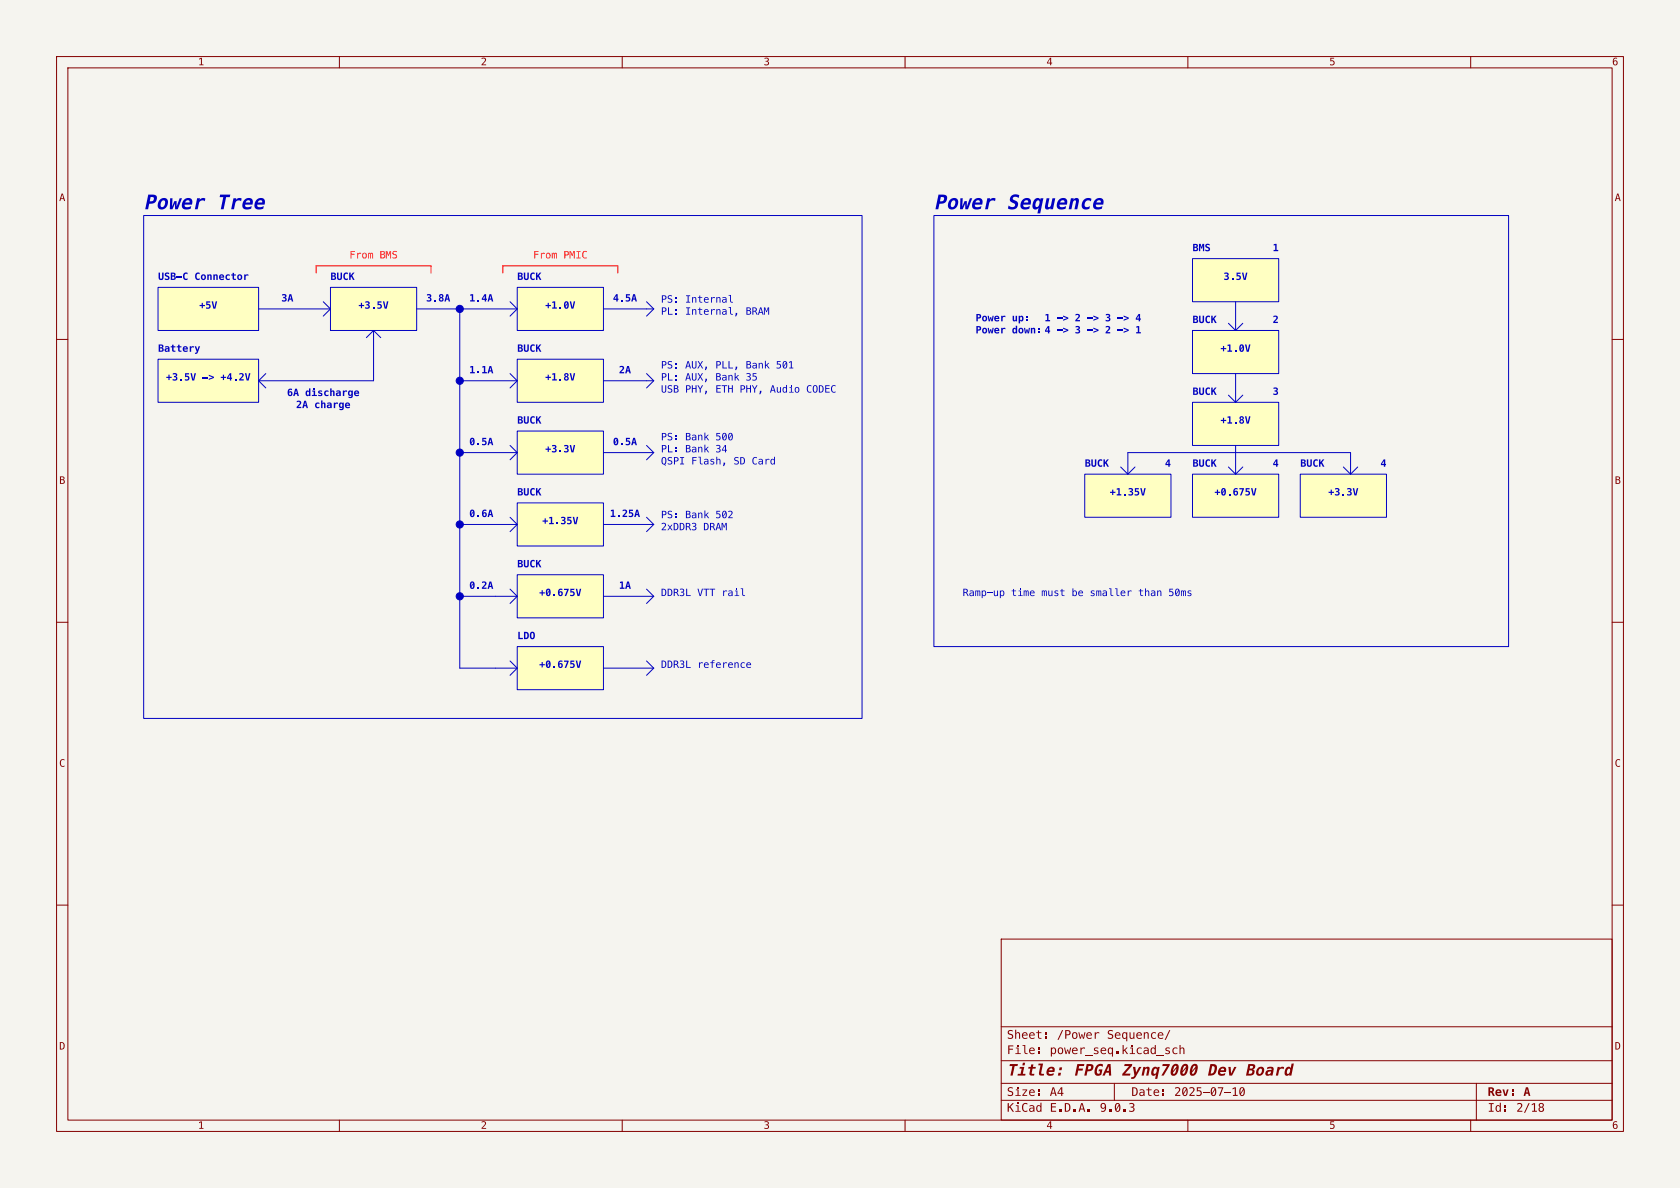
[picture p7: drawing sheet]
<svg xmlns="http://www.w3.org/2000/svg" width="297mm" height="210mm" viewBox="0 0 297 210" stroke-linecap="round" stroke-linejoin="round" font-family="sans-serif">
<path d="M0 0h297v210h-297z" fill="#f5f4ef" stroke="#f5f4ef" stroke-width=".18"/>
<g fill="none" stroke="#840000" stroke-width=".18">
<path d="M10 10h277v190h-277zM12 12h273v186h-273zM60 10v2M110 10v2M160 10v2M210 10v2M260 10v2M10 60h2M285 60h2M10 110h2M285 110h2M10 160h2"/>
<path d="M177 166h108v32h-108zM285 160h2M60 198v2M110 198v2M160 198v2M210 198v2M260 198v2"/>
</g>
<g fill="#840000">
<path d="M205.5 192.6h.3v.4h-.3z"/>
<path d="M205.5 193.4h.3v.3h-.3z"/>
<path d="M219.3 192.3l.1-.1a.56 .56 0 0 1 .6 .2 .56 .56 0 0 1 .1 .6 .53 .53 0 0 1-.2 .7 .53 .53 0 0 1-.7-.1v-.2h.2a.29 .29 0 0 0 .4 .1 .29 .29 0 0 0 .1-.4l-.1-.4-.4 .7h-.2l-.1-.4h.2v.2l.5-.7a.29 .29 0 0 0-.4-.1 .29 .29 0 0 0-.1 .4v.2h-.2z"/>
</g>
<path d="M177 194.5h108" fill="none" stroke="#840000" stroke-width=".18"/>
<g fill="#840000">
<path d="M192.3 196.1h.4v.4h-.4z"/>
<path d="M199.7 195h.2a.41 .41 0 0 1 .6 .1 .41 .41 0 0 1-.2 .6 .47 .47 0 0 1 .2 .7 .47 .47 0 0 1-.7 .1h-.2v-.2l.2 .1a.34 .34 0 0 0 .6-.3 .34 .34 0 0 0-.5-.3v-.2a.29 .29 0 0 0 .4 0 .29 .29 0 0 0 0-.4 .29 .29 0 0 0-.4 0h-.2z"/>
</g>
<path d="M177 191.5h108" fill="none" stroke="#840000" stroke-width=".18"/>
<g fill="#840000">
<path d="M183.5 192.6h.3v.4h-.3z"/>
<path d="M183.5 193.4h.3v.3h-.3z"/>
<path d="M266 195.4h.3v.4h-.3z"/>
<path d="M266 196.2h.3v.3h-.3z"/>
<path d="M272.1 195.1a.43 .43 0 0 1 .7 0 .43 .43 0 0 1-.1 .6 .47 .47 0 0 1 0 .9 .47 .47 0 0 1-.7-.5h.2a.3 .3 0 0 0 .4 .2 .3 .3 0 0 0 .1-.4 .3 .3 0 0 0-.5 .1l-.2 .1 .1-.2 .2-.2-.3-.3h.2a.26 .26 0 0 0 .4 .2 .26 .26 0 0 0 0-.4 .26 .26 0 0 0-.4 .1l-.2 .1z"/>
</g>
<path d="M177 187.5h108" fill="none" stroke="#840000" stroke-width=".18"/>
<g fill="#840000">
<path d="M180.8 187.9h.4l-.1 .4h-.4z"/>
<path d="M185.3 188.8a.64 .64 0 0 1 .9-.2 .64 .64 0 0 1 .2 .9h-1a.37 .37 0 0 0 .2 .4 .37 .37 0 0 0 .4-.1l.3-.1-.1 .4h-.1a.69 .69 0 0 1-.9 0 .69 .69 0 0 1-.1-.9h1a.31 .31 0 0 0-.3-.3 .31 .31 0 0 0-.3 .3h-.4z"/>
<path d="M187.3 188.7h.5l-.1 .5h-.5z"/>
<path d="M187.1 189.6h.5l-.1 .5h-.5z"/>
<path d="M182.1 185.3a.5 .5 0 0 1 .6-.1 .5 .5 0 0 1 .2 .6h-.8a.43 .43 0 0 0 .3 .4 .43 .43 0 0 0 .5-.1v.2l-.4 .1a.56 .56 0 0 1-.6-.8h.9a.31 .31 0 0 0-.4-.3 .31 .31 0 0 0-.3 .3h-.2z"/>
<path d="M183.5 185.2h.3v.4h-.3z"/>
<path d="M183.5 186h.3v.3h-.3z"/>
<path d="M206.1 185.2h.7v.2h-.5v.2a.42 .42 0 0 1 .5 .3 .42 .42 0 0 1-.3 .5 .42 .42 0 0 1-.5-.3h.6v-.1l-.2-.2a.33 .33 0 0 1-.4-.2 .33 .33 0 0 1 .1-.4z"/>
<path d="M207.4 185.3l.1-.1a.38 .38 0 0 1 .6 .2 .42 .42 0 0 0-.5 .1 .42 .42 0 0 0 0 .5 .42 .42 0 0 0 .5 .1 .4 .4 0 0 1-.6 .2 .69 .69 0 0 1-.1-1z"/>
<path d="M208.5 184.7h.2v.7l.3-.2a.36 .36 0 0 1 .4 .4v.7h-.2v-.7a.26 .26 0 0 0-.3-.3 .26 .26 0 0 0-.2 .4v.6h-.2z"/>
</g>
<path d="M177 181.5h108" fill="none" stroke="#840000" stroke-width=".18"/>
<g fill="#840000">
<path d="M184.8 182.5h.3v.4h-.3z"/>
<path d="M184.8 183.3h.3v.3h-.3z"/>
<path d="M193.5 182.5h.2v.2l.2-.2h.4v.2l-.2-.1a.36 .36 0 0 0-.4 .5v.5h-.2z"/>
<path d="M206.7 182.1h.2l-.8 1.7h-.2z"/>
</g>
<path d="M197 191.5v3M261 191.5v6.5" fill="none" stroke="#840000" stroke-width=".18"/>
<g fill="#ffffc2">
<path d="M210.8 71.1h15.3v7.6h-15.3z"/>
<path d="M210.8 83.8h15.3v7.6h-15.3z"/>
<path d="M191.8 83.8h15.2v7.6h-15.2z"/>
<path d="M229.9 83.8h15.2v7.6h-15.2z"/>
<path d="M27.9 50.8h17.8v7.6h-17.8z"/>
<path d="M91.4 76.2h15.3v7.6h-15.3z"/>
<path d="M91.4 63.5h15.3v7.6h-15.3z"/>
<path d="M58.4 50.8h15.3v7.6h-15.3z"/>
<path d="M91.4 114.3h15.3v7.6h-15.3z"/>
<path d="M210.8 58.4h15.3v7.6h-15.3z"/>
<path d="M210.8 45.7h15.3v7.6h-15.3z"/>
<path d="M91.4 50.8h15.3v7.6h-15.3z"/>
<path d="M91.4 88.9h15.3v7.6h-15.3z"/>
<path d="M91.4 101.6h15.3v7.6h-15.3z"/>
<path d="M27.9 63.5h17.8v7.6h-17.8z"/>
</g>
<g fill="none" stroke="#0000c2" stroke-width=".18">
<path d="M45.7 54.6h12.7M57.1 53.3l1.3 1.3M58.4 54.6l-1.3 1.3M66 58.4v8.9h-20.3M66 58.4l1.3 1.3M66 58.4l-1.2 1.3M73.7 54.6h17.7M81.3 54.6v63.5h10.1M90.2 53.3l1.2 1.3M91.4 54.6l-1.2 1.3M106.7 54.6h8.9M114.3 53.3l1.3 1.3"/>
<path d="M115.6 54.6l-1.3 1.3M217.2 57.2l1.2 1.2M218.4 53.3v5.1M219.7 57.2l-1.3 1.2M45.7 67.3l1.3 1.3M47 66l-1.3 1.3M81.3 67.3h10.1M90.2 78.7l1.2 1.3M90.2 66l1.2 1.3M91.4 67.3l-1.2 1.3M106.7 67.3h8.9M114.3 66l1.3 1.3"/>
<path d="M114.3 78.7l1.3 1.3M115.6 67.3l-1.3 1.3M217.2 69.9l1.2 1.2M218.4 66v5.1M218.4 78.7v5.1M219.7 69.9l-1.3 1.2M81.3 80h10.1M81.3 92.7h10.1M90.2 91.4l1.2 1.3M91.4 80l-1.2 1.3M91.4 92.7l-1.2 1.3M106.7 80h8.9"/>
<path d="M106.7 92.7h8.9M114.3 91.4l1.3 1.3M115.6 92.7l-1.3 1.3M115.6 80l-1.3 1.3M198.1 82.6l1.3 1.2M199.4 83.8v-3.8h39.4v3.8M200.7 82.6l-1.3 1.2M217.2 82.6l1.2 1.2M219.7 82.6l-1.3 1.2M237.5 82.6l1.3 1.2M240 82.6l-1.2 1.2M81.3 105.4h10.1"/>
<path d="M90.2 116.8l1.2 1.3M90.2 104.1l1.2 1.3M91.4 118.1l-1.2 1.3M91.4 105.4l-1.2 1.3M106.7 118.1h8.9M106.7 105.4h8.9M114.3 104.1l1.3 1.3M114.3 116.8l1.3 1.3M115.6 105.4l-1.3 1.3M115.6 118.1l-1.3 1.3"/>
</g>
<path d="M55.9 48.3v-1.3h20.3v1.3M88.9 48.3v-1.3h20.3v1.3" fill="none" stroke="#f00" stroke-width=".18"/>
<g fill="#0000c2">
<path d="M131 117.2l.2-.1a.32 .32 0 0 1 .5 .2 .35 .35 0 0 0-.5 0 .35 .35 0 0 0 0 .5 .35 .35 0 0 0 .5 .1 .37 .37 0 0 1-.4 .2 .37 .37 0 0 1-.3-.2l-.1-.4z"/>
<path d="M132 117.2h.1a.43 .43 0 0 1 .5-.1 .43 .43 0 0 1 .2 .5h-.7l.2 .3h.4a.41 .41 0 0 1-.6 .1l-.2-.5h.7l-.2-.3-.5 .3z"/>
<path d="M127.9 81.8h.3v.2l-.2 .4h-.2z"/>
<path d="M140.6 68.5a.45 .45 0 0 1 .6 .1 .45 .45 0 0 1 0 .6 .45 .45 0 0 1-.6 0l-.1-.3h.2a.29 .29 0 0 0 .3 .4 .29 .29 0 0 0 .1-.5l-.1-.3a.28 .28 0 0 0-.3 .4h-.2z"/>
<path d="M33.7 66h.2l.3 1.1 .2-1.1h.2l-.3 1.3h-.3z"/>
<path d="M35.8 66.6h1v.3h-1z"/>
<path d="M36.9 66.2l.9 .4v.2l-.9 .4v-.2l.7-.3-.7-.2z"/>
<path d="M43.3 66h.3l.2 1.1 .2-1.1h.3l-.3 1.3h-.4z"/>
<path d="M101.8 116.8h.2l.3 1.1 .2-1.1h.3l-.4 1.3h-.3z"/>
<path d="M184.8 55.6l.6-.1v1.1h.2v.2h-.8v-.2h.3v-.9l-.3 .1z"/>
<path d="M186.9 56.2h.9v.2h-.9z"/>
<path d="M187.9 55.8l1 .3v.2l-1 .4v-.2l.7-.3-.7-.2z"/>
<path d="M186.9 58.3h.9v.2h-.9z"/>
<path d="M187.9 57.9l1 .4v.2l-1 .3v-.2l.7-.2-.7-.3z"/>
<path d="M100.7 53.3h.3l.2 1.1 .2-1.1h.3l-.3 1.3h-.4z"/>
<path d="M100.7 78.7h.3l.2 1.1 .2-1.1h.3l-.3 1.3h-.4z"/>
<path d="M219.6 48.2h.2l.2 1.1 .3-1.1h.2l-.3 1.3h-.3z"/>
<path d="M101.8 104.1h.2l.3 1.1 .2-1.1h.3l-.4 1.3h-.3z"/>
<path d="M129.9 104.4h.5v.8h.3v.2h-.8v-.2h.3v-.7h-.3z"/>
<path d="M131 104h.4v1.1l.3 .1v.2l-.4-.2-.1-1.1h-.2z"/>
<path d="M112.5 90.1h.3l.3 1.3h-.2l-.1-.3h-.3l-.1 .3h-.3l.2-.5h.5l-.2-.6-.1 .6h-.2z"/>
<path d="M100.7 66h.3l.2 1.1 .2-1.1h.3l-.3 1.3h-.4z"/>
<path d="M67.7 53.3h.3l.2 1.1 .2-1.1h.3l-.3 1.3h-.4z"/>
<path d="M182.2 104.5a.43 .43 0 0 1 .5-.1 .43 .43 0 0 1 .2 .5h-.7l.2 .3h.5a.41 .41 0 0 1-.7 .1l-.1-.5h.7l-.3-.3-.4 .3z"/>
<path d="M198.2 104.5h.1a.43 .43 0 0 1 .5-.1 .43 .43 0 0 1 .2 .5h-.7l.1 .3h.5a.41 .41 0 0 1-.6 .1l-.2-.5h.7l-.3-.3-.4 .3z"/>
<path d="M199.4 104.4h.1v.2l.2-.2h.4v.2l-.3-.1-.2 .2-.1 .7h-.1z"/>
<path d="M204.6 104.4h.1v.1l.3-.1 .2 .1 .1 .9h-.1v-.7l-.2-.2-.3 .2v.7h-.1z"/>
<path d="M201.6 86.3h.2l.3 1.1 .2-1.1h.2l-.3 1.3h-.3z"/>
<path d="M101.2 91.4h.3l.2 1.1 .3-1.1h.2l-.3 1.3h-.3z"/>
<path d="M43.2 48.5h.2v.2l.2-.2h.3v.3l-.2-.1-.2 .1-.1 .7h-.2z"/>
<path d="M34.4 61.2h.3l.2 .6 .2-.6h.3l-.5 1.2-.2 .1-.2 .1v-.2l.2-.1 .1-.1z"/>
<path d="M239.1 86.3h.3l.2 1.1 .3-1.1h.2l-.3 1.3h-.3z"/>
<path d="M220.1 60.9h.3l.2 1.1 .2-1.1h.3l-.3 1.3h-.4z"/>
<path d="M55.5 68.6h.2v.3h-.2z"/>
<path d="M62.7 69.1l.3-.1a.46 .46 0 0 1 .5 .6h-.7a.35 .35 0 0 0 .3 .3 .35 .35 0 0 0 .4-.2l-.1 .3-.6-.1-.2-.5h.6l-.2-.2-.2 .2h-.2z"/>
<path d="M220.1 73.6h.3l.2 1.1 .2-1.1h.3l-.3 1.3h-.4z"/>
<path d="M221.2 86.3h.2l.2 1.1 .3-1.1h.2l-.3 1.3h-.3z"/>
<path d="M127.7 52.6l.5-.1 .2 .3 .1 .7h-.2v-.1l-.5 .1-.1-.3 .2 .2a.24 .24 0 0 0 .4-.1 .24 .24 0 0 0-.2-.4 .24 .24 0 0 0-.3 .2h-.1a.47 .47 0 0 1 .6-.2 .32 .32 0 0 0-.3-.3 .32 .32 0 0 0-.3 .1z"/>
<path d="M128.8 52.1h.4v1.1l.4 .2v.1l-.5-.1v-1.1h-.3z"/>
<path d="M127.7 54.7h.5l.2 .2 .1 .7h-.2v-.1l-.5 .1-.1-.3 .2 .2a.24 .24 0 0 0 .4-.1 .24 .24 0 0 0-.2-.3 .24 .24 0 0 0-.3 .2h-.1a.47 .47 0 0 1 .6-.3 .32 .32 0 0 0-.3-.3 .32 .32 0 0 0-.3 .2z"/>
<path d="M128.8 54.3h.4v1.1l.4 .1v.1l-.5-.1v-1.1h-.3z"/>
<path d="M130.1 55.3h.2v.2l-.2 .4h-.1z"/>
</g>
<g fill="none" stroke="#0000c2" stroke-width=".18">
<path d="M25.4 38.1h127v88.9h-127zM165.1 38.1h101.6v76.2h-101.6zM27.9 50.8h17.8v7.6h-17.8zM58.4 50.8h15.3v7.6h-15.3zM91.4 50.8h15.3v7.6h-15.3zM210.8 58.4h15.3v7.6h-15.3zM210.8 45.7h15.3v7.6h-15.3zM27.9 63.5h17.8v7.6h-17.8zM91.4 76.2h15.3v7.6h-15.3zM91.4 63.5h15.3v7.6h-15.3zM210.8 71.1h15.3v7.6h-15.3zM91.4 88.9h15.3v7.6h-15.3z"/>
<path d="M191.8 83.8h15.2v7.6h-15.2zM210.8 83.8h15.3v7.6h-15.3zM229.9 83.8h15.2v7.6h-15.2zM91.4 114.3h15.3v7.6h-15.3zM91.4 101.6h15.3v7.6h-15.3z"/>
</g>
<g fill="#0000c2" stroke="#0000c2" stroke-width=".18">
<circle cx="81.3" cy="80" r=".63"/>
<circle cx="81.3" cy="92.7" r=".63"/>
<circle cx="81.3" cy="105.4" r=".63"/>
<circle cx="81.3" cy="67.3" r=".63"/>
<circle cx="81.3" cy="54.6" r=".63"/>
</g>
<g font-size="3.5" fill="#0000c2">
<text x="25.4" y="38">Power Tree</text>
<text x="165.1" y="38">Power Sequence</text>
</g>
<g font-size="2.8" fill="#840000">
<text x="178" y="190.9">Title:</text>
<text x="189.8" y="190.9">FPGA Zynq7000</text>
<text x="213.4" y="190.9">Dev Board</text>
</g>
<g font-size="2.1" fill="#840000">
<text x="178" y="184.2">Sheet:</text>
<text x="186.8" y="184.2">/Power</text>
<text x="195.7" y="184.2">Sequence/</text>
<text x="178" y="186.9">File:</text>
<text x="185.6" y="186.9">power_seq.kicad_sch</text>
<text x="178" y="197.1">KiCad</text>
<text x="178" y="194.3">Size:</text>
<text x="185.6" y="197.1">E.D.A.</text>
<text x="185.6" y="194.3">A4</text>
<text x="194.4" y="197.1">9.0.3</text>
<text x="200" y="194.3">Date:</text>
<text x="207.6" y="194.3">2025-07-10</text>
<text x="263" y="194.3">Rev:</text>
<text x="263" y="197.1">Id:</text>
<text x="268.1" y="197.1">2/18</text>
<text x="269.3" y="194.3">A</text>
</g>
<g font-size="1.8" fill="#840000">
<text x="35" y="12.1">1</text>
<text x="85" y="12.1">2</text>
<text x="135" y="12.1">3</text>
<text x="185" y="12.1">4</text>
<text x="235" y="12.1">5</text>
<text x="285" y="12.1">6</text>
<text x="10.5" y="36.1">A</text>
<text x="285.5" y="36.1">A</text>
<text x="10.5" y="86.1">B</text>
<text x="285.5" y="86.1">B</text>
<text x="10.5" y="136.1">C</text>
<text x="285.5" y="136.1">C</text>
<text x="10.5" y="186.1">D</text>
<text x="285.5" y="186.1">D</text>
<text x="35" y="200.1">1</text>
<text x="85" y="200.1">2</text>
<text x="135" y="200.1">3</text>
<text x="185" y="200.1">4</text>
<text x="235" y="200.1">5</text>
<text x="285" y="200.1">6</text>
</g>
<g font-size="1.8" fill="#f00">
<text x="61.8" y="46.2">From BMS</text>
<text x="94.2" y="46.2">From PMIC</text>
</g>
<g font-size="1.8" fill="#0000c2">
<text x="210.8" y="44.9">BMS</text>
<text x="225" y="44.9">1</text>
<text x="27.9" y="50">USB-C Connector</text>
<text x="49.7" y="53.8">3A</text>
<text x="58.4" y="50">BUCK</text>
<text x="75.3" y="53.8">3.8A</text>
<text x="83" y="53.8">1.4A</text>
<text x="91.4" y="50">BUCK</text>
<text x="108.4" y="53.8">4.5A</text>
<text x="216.3" y="50">3.5V</text>
<text x="35.2" y="55.1">+5V</text>
<text x="63.4" y="55.1">+3.5V</text>
<text x="96.4" y="55.1">+1.0V</text>
<text x="116.8" y="54">PS:</text>
<text x="116.8" y="56.1">PL:</text>
<text x="121.1" y="54">Internal</text>
<text x="121.1" y="56.1">Internal,</text>
<text x="131.8" y="56.1">BRAM</text>
<text x="172.5" y="57.3">Power up: 1</text>
<text x="172.5" y="59.4">Power down: 4</text>
<text x="190.3" y="57.3">2 -&gt;</text>
<text x="190.3" y="59.4">3 -&gt;</text>
<text x="195.7" y="57.3">3 -&gt;</text>
<text x="195.7" y="59.4">2 -&gt;</text>
<text x="201" y="57.3">4</text>
<text x="201" y="59.4">1</text>
<text x="210.8" y="57.6">BUCK</text>
<text x="225" y="57.6">2</text>
<text x="27.9" y="62.7">Battery</text>
<text x="91.4" y="62.7">BUCK</text>
<text x="116.8" y="65.6">PS:</text>
<text x="121.1" y="65.6">AUX, PLL,</text>
<text x="131.8" y="65.6">Bank</text>
<text x="137.2" y="65.6">501</text>
<text x="215.8" y="62.7">+1.0V</text>
<text x="29.3" y="67.8">+3.5V</text>
<text x="39" y="67.8">+4.2V</text>
<text x="50.7" y="70.5">6A discharge</text>
<text x="83" y="66.5">1.1A</text>
<text x="96.4" y="67.8">+1.8V</text>
<text x="109.4" y="66.5">2A</text>
<text x="116.8" y="67.8">PL:</text>
<text x="116.8" y="69.9">USB PHY, ETH PHY, Audio</text>
<text x="121.1" y="67.8">AUX, Bank</text>
<text x="131.8" y="67.8">35</text>
<text x="142.5" y="69.9">CODEC</text>
<text x="210.8" y="70.3">BUCK</text>
<text x="225" y="70.3">3</text>
<text x="52.3" y="72.7">2A charge</text>
<text x="91.4" y="75.4">BUCK</text>
<text x="215.8" y="75.4">+1.8V</text>
<text x="83" y="79.2">0.5A</text>
<text x="96.4" y="80.5">+3.3V</text>
<text x="108.4" y="79.2">0.5A</text>
<text x="116.8" y="78.3">PS:</text>
<text x="116.8" y="80.5">PL:</text>
<text x="116.8" y="82.6">QSPI Flash,</text>
<text x="121.1" y="78.3">Bank</text>
<text x="121.1" y="80.5">Bank</text>
<text x="126.5" y="78.3">500</text>
<text x="126.5" y="80.5">34</text>
<text x="129.7" y="82.6">SD Card</text>
<text x="191.8" y="83">BUCK</text>
<text x="205.9" y="83">4</text>
<text x="210.8" y="83">BUCK</text>
<text x="225" y="83">4</text>
<text x="229.9" y="83">BUCK</text>
<text x="244" y="83">4</text>
<text x="91.4" y="88.1">BUCK</text>
<text x="196.2" y="88.1">+1.35V</text>
<text x="214.7" y="88.1">+0.675V</text>
<text x="234.8" y="88.1">+3.3V</text>
<text x="83" y="91.9">0.6A</text>
<text x="95.9" y="93.2">+1.35V</text>
<text x="107.8" y="91.9">1.25A</text>
<text x="116.8" y="92.1">PS:</text>
<text x="116.8" y="94.2">2xDDR3 DRAM</text>
<text x="121.1" y="92.1">Bank</text>
<text x="126.5" y="92.1">502</text>
<text x="91.4" y="100.8">BUCK</text>
<text x="83" y="104.6">0.2A</text>
<text x="95.3" y="105.9">+0.675V</text>
<text x="109.4" y="104.6">1A</text>
<text x="116.8" y="105.9">DDR3L VTT rail</text>
<text x="170.2" y="105.9">Ramp-up</text>
<text x="178.7" y="105.9">time</text>
<text x="184.1" y="105.9">must</text>
<text x="189.4" y="105.9">be</text>
<text x="192.6" y="105.9">smaller</text>
<text x="201.2" y="105.9">than</text>
<text x="206.5" y="105.9">50ms</text>
<text x="91.4" y="113.5">LDO</text>
<text x="95.3" y="118.6">+0.675V</text>
<text x="116.8" y="118.6">DDR3L reference</text>
</g>
</svg>
